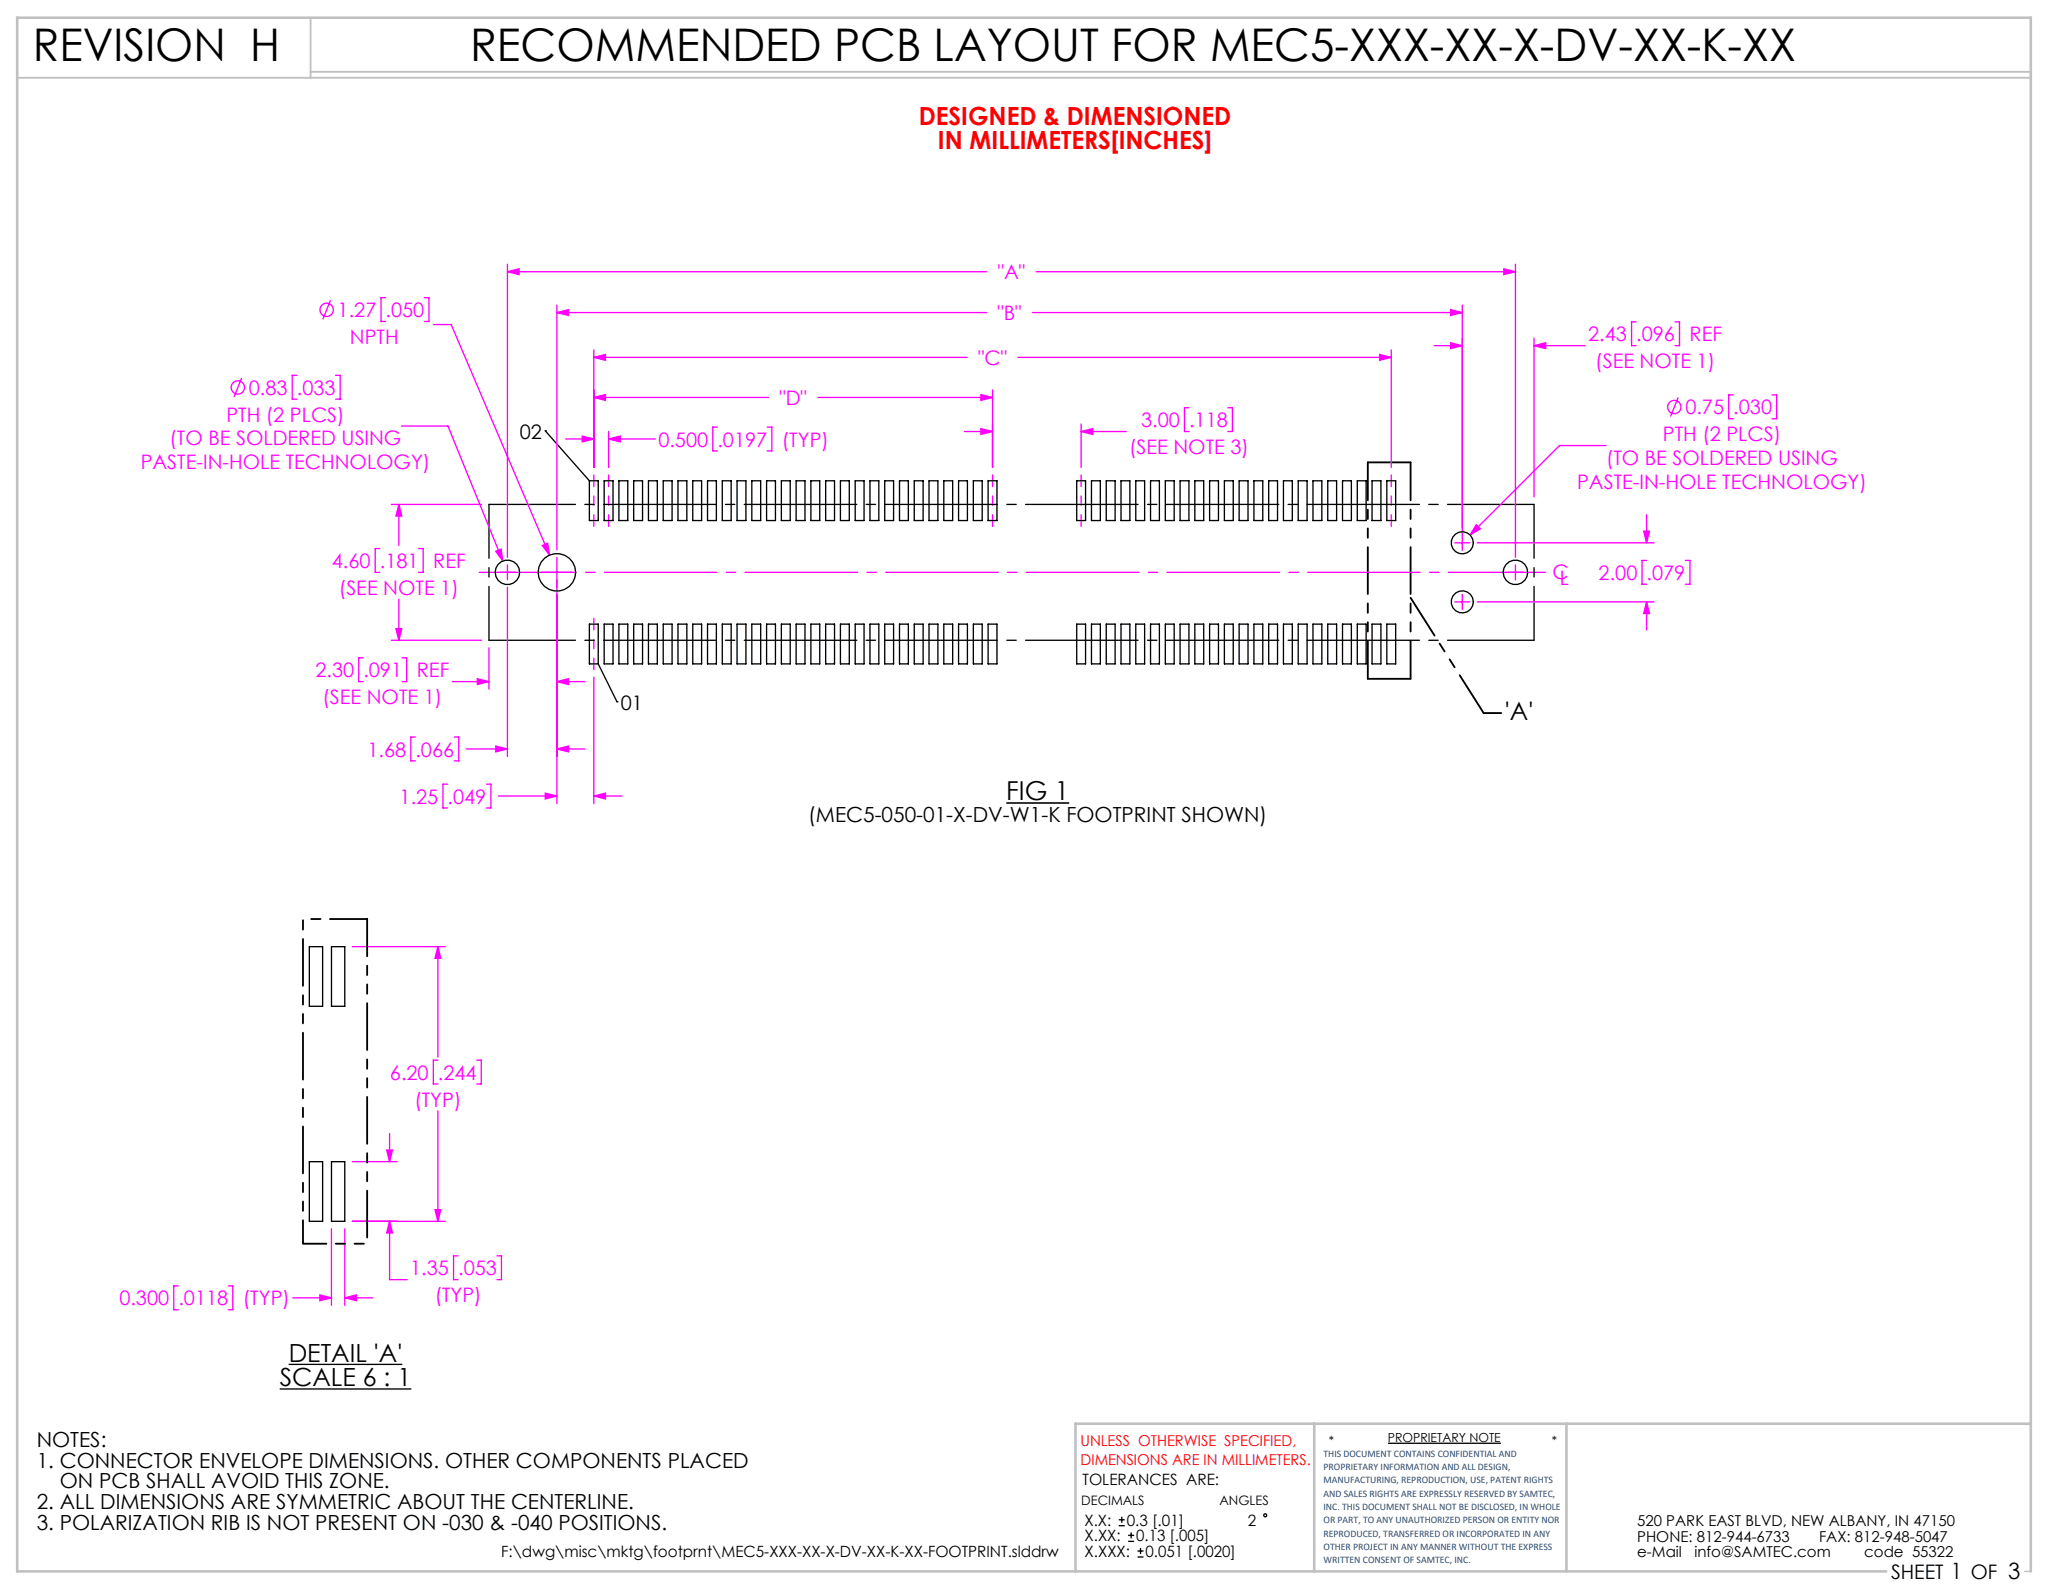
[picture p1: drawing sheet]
<svg xmlns="http://www.w3.org/2000/svg" width="279mm" height="216mm" viewBox="0 0 279 216" stroke-linecap="round" stroke-linejoin="round" font-family="sans-serif">
<path d="M73.9 58.4h.1M73.9 58.4l5.9 6.7M81 89.9l2.6 5.2M83.6 95.1h.1M37.9 188.1h17.8M39.1 184.8h15.4M188 195.5h15.3" fill="none" stroke="#000" stroke-width=".18"/>
<path d="M274.2 212.8h.8" fill="none" stroke="#c0c0c0" stroke-width=".18"/>
<path d="M2.3 10.5h272.7M42.1 2.4v8.1M42.1 9.7h232.9" fill="none" stroke="#c0c0c0" stroke-width=".25"/>
<path d="M178 192.8v20M212.2 192.8v20M275 192.8h-129.3v20M255.5 212.8h-253.2v-210.4h272.7v210.4" fill="none" stroke="#c0c0c0" stroke-width=".35"/>
<g fill="none" stroke="#f0f" stroke-width=".18">
<path d="M68.7 35.8v39.7M68.7 36.8h64.9M68.7 36.8l1.6-.4v.8zM140.3 36.8h64.9M203.7 36.4l1.5 .4-1.5 .4zM205.2 35.8v39.7M32.7 51.2l-1 2.6M40.2 50.8h-.6v3.3h.6M44.8 40.7l-1.1 2.6M45.5 50.8h.6v3.3h-.6M52.2 40.3h-.6v3.2h.6M54.4 57.7h6.3l7.4 18.3"/>
<path d="M57.5 40.3h.6v3.2h-.6M58.7 44h2.4l13.3 31.2M75.4 42.3l1.6-.4v.8zM75.4 41.3v33.2M75.4 42.3h58.2M76.6 59.5h3.8M78.8 59.1l1.6 .4-1.6 .4zM80.4 48.4l1.6-.4v.8zM80.4 53.8l1.6-.4v.8zM80.4 47.4v15.9M80.4 48.4h50.6M80.4 53.8h23.7"/>
<path d="M82.4 59.5l1.6-.4v.8zM82.4 58.4v4.9M82.4 59.5h6.4M97.2 57.8h-.7v3.3h.7M103.9 57.8h.6v3.3h-.6M110.8 53.8h23.6M130.6 58.4h3.8M132.8 53.4l1.6 .4-1.6 .4zM132.8 58.1l1.6 .3-1.6 .4zM134.4 52.8v10.5M137.9 48.4h50.5M139.8 42.3h58.2"/>
<path d="M146.4 58.4h6.1M146.4 57.4v5.9M146.4 58.4l1.6-.3v.7zM161 55.2h-.6v3.2h.6M166.3 55.2h.6v3.2h-.6M186.8 48l1.6 .4-1.6 .4zM188.4 47.4v15.9M194.2 46.8h3.8M196.5 41.9l1.5 .4-1.5 .4zM196.5 46.4l1.5 .4-1.5 .4zM198 41.3v33.2M207.8 46.8h6.9"/>
<path d="M207.8 45.8v21.5M207.8 46.8l1.5-.4v.8zM221.6 43.6h-.6v3.2h.6M226.8 43.6h.7v3.2h-.7M227.3 53.8l-1.1 2.6M234.7 53.5h-.6v3.2h.6M240 53.5h.6v3.2h-.6M51.4 74.3h-.6v3.2h.6M53 68.3h12.2M54 68.3v5.6M54 68.3l.4 1.6h-.8zM56.7 74.3h.6v3.2h-.6"/>
<path d="M67.1 74.7l.8-.3 .2 1.6zM67.7 77.5h2M68.7 79.6v22.9M68.7 76.5v2M73.4 77.5h4.1M73.4 73.9l.8-.3 .2 1.6zM75.4 75.5v33.3M197 73.5h2.1M199.9 71.1l.6 .5-1.4 .9zM200.1 73.5h23.9M204.2 77.5h2.1M205.2 76.5v2"/>
<path d="M217.5 60.4h-6.3l-12.1 12.1M222.6 71.9h.8l-.4 1.6zM223 75.9h-.6v3.2h.6M223 69.7v3.8M228.3 75.9h.6v3.2h-.6M49.2 89.1h-.6v3.2h.6M53 86.7h12.2M53.6 85.1h.8l-.4 1.6zM54 81.2v5.5M54.5 89.1h.6v3.2h-.6M56.3 99.8h-.7v3.3h.7M61.3 92.3h4.9"/>
<path d="M61.5 99.8h.6v3.3h-.6M64.6 91.9l1.6 .4-1.6 .4zM66.2 87.7v5.6M75.4 92.3h3.8M75.4 92.3l1.6-.4v.8zM80.4 91.7v17.1M197 81.5h2.1M198 80.5v2M200.1 81.5h23.9M223 81.5l.4 1.6h-.8zM223 81.5v3.8M60.6 106.2h-.6v3.2h.6"/>
<path d="M63.2 101.4h5.5M65.9 106.2h.6v3.2h-.6M67.1 101l1.6 .4-1.6 .4zM67.5 107.8h7.9M73.8 107.4l1.6 .4-1.6 .4zM75.4 101.4l1.6-.4v.8zM75.4 101.4h3.8M80.4 107.8l1.6-.4v.8zM80.4 107.8h3.8M47.7 128.2h12.6M59.3 128.2l.4 1.6h-.8zM59.3 128.2v15"/>
<path d="M47.7 157.3h6.1M52.4 155.8h.8l-.4 1.5zM52.8 153.5v3.8M59.3 143.6h-.6v3.2h.6M59.3 150.5v14.9M64.6 143.6h.6v3.2h-.6M24.2 174.2h-.7v3.2h.7M30.9 174.2h.6v3.2h-.6M39.7 175.8h5.2M43.3 175.4l1.6 .4-1.6 .4zM44.9 166.4v10.4M46.7 175.8l1.6-.4v.8z"/>
<path d="M46.7 166.4v10.4M46.7 175.8h3.8M47.7 165.4h12.6M52.8 165.4l.4 1.6h-.8zM52.8 165.4v7.9h2.4M58.9 163.8h.8l-.4 1.6zM62 170.1h-.6v3.2h.6M67.3 170.1h.6v3.2h-.6"/>
<circle cx="32.2" cy="52.5" r=".9"/>
<circle cx="44.2" cy="42" r=".9"/>
<circle cx="226.8" cy="55.1" r=".9"/>
</g>
<path d="M136.3 108.8h8.5" fill="none" stroke="#000" stroke-width=".21"/>
<path d="M185.2 62.6h5.8M185.2 91.9h5.8M203.3 96.6h-2.4" fill="none" stroke="#000" stroke-width=".25" stroke-dasharray="6.3 1.3 1.3 1.3 1.3 1.3"/>
<path d="M185.2 62.6v29.3M191 62.6v29.3" fill="none" stroke="#000" stroke-width=".25" stroke-dasharray="6.3 1.3 1.3 1.3 1.3 1.3" stroke-dashoffset="1.2"/>
<path d="M200.9 96.6l-9.9-15.6" fill="none" stroke="#000" stroke-width=".25" stroke-dasharray="6.3 1.3 1.3 1.3 1.3 1.3" stroke-dashoffset=".3"/>
<path d="M80.4 71.3v-7M82.4 71.3v-7M134.4 71.3v-7M146.4 71.3v-7M188.4 71.3v-7M80.4 90.7v-7" fill="none" stroke="#f0f" stroke-width=".18" stroke-dasharray="15.2 1.3 1.3 1.3" stroke-dashoffset="13.7"/>
<path d="M64.9 77.5h144.4" fill="none" stroke="#f0f" stroke-width=".18" stroke-dasharray="15.2 1.3 1.3 1.3" stroke-dashoffset="2.1"/>
<path d="M66.2 68.3h141.6M66.2 86.7h141.6" fill="none" stroke="#000" stroke-width=".18" stroke-dasharray="15.2 1.3 1.3 1.3" stroke-dashoffset="3.5"/>
<path d="M66.2 68.3v18.4M207.8 68.3v18.4" fill="none" stroke="#000" stroke-width=".18" stroke-dasharray="15.2 1.3 1.3 1.3" stroke-dashoffset="7.9"/>
<g fill="#f0f">
<path d="M54 68.3l.4 1.6h-.8zM53.6 85.1h.8l-.4 1.6zM196.5 46.4l1.5 .4-1.5 .4zM207.8 46.8l1.5-.4v.8zM75.4 92.3l1.6-.4v.8zM64.6 91.9l1.6 .4-1.6 .4z"/>
<path d="M78.8 59.1l1.6 .4-1.6 .4zM82.4 59.5l1.6-.4v.8zM80.4 48.4l1.6-.4v.8zM186.8 48l1.6 .4-1.6 .4zM222.6 71.9h.8l-.4 1.6zM223 81.5l.4 1.6h-.8zM68.7 36.8l1.6-.4v.8zM203.7 36.4l1.5 .4-1.5 .4zM73.4 73.9l1 1.3-.2-1.6zM75.4 101.4l1.6-.4v.8zM67.1 101l1.6 .4-1.6 .4zM199.9 71.1l-.8 1.4 1.4-.9zM75.4 42.3l1.6-.4v.8zM196.5 41.9l1.5 .4-1.5 .4zM132.8 53.4l1.6 .4-1.6 .4zM80.4 53.8l1.6-.4v.8zM132.8 58.1l1.6 .3-1.6 .4zM146.4 58.4l1.6-.3v.7zM67.1 74.7l1 1.3-.2-1.6zM80.4 107.8l1.6-.4v.8zM73.8 107.4l1.6 .4-1.6 .4zM58.9 163.8h.8l-.4 1.6zM59.3 128.2l.4 1.6h-.8zM46.7 175.8l1.6-.4v.8zM43.3 175.4l1.6 .4-1.6 .4zM52.4 155.8h.8l-.4 1.5zM52.8 165.4l.4 1.6h-.8z"/>
</g>
<g fill="none" stroke="#000" stroke-width=".18">
<path d="M79.8 65.1h1.2v5.4h-1.2zM81.8 65.1h1.2v5.4h-1.2zM83.8 65.1h1.2v5.4h-1.2zM85.8 65.1h1.2v5.4h-1.2zM87.8 65.1h1.2v5.4h-1.2zM89.8 65.1h1.2v5.4h-1.2zM91.8 65.1h1.2v5.4h-1.2zM93.8 65.1h1.2v5.4h-1.2zM95.8 65.1h1.2v5.4h-1.2zM97.8 65.1h1.2v5.4h-1.2zM99.8 65.1h1.2v5.4h-1.2zM101.8 65.1h1.2v5.4h-1.2z"/>
<path d="M103.8 65.1h1.2v5.4h-1.2zM105.8 65.1h1.2v5.4h-1.2zM107.8 65.1h1.2v5.4h-1.2zM109.8 65.1h1.2v5.4h-1.2zM111.8 65.1h1.2v5.4h-1.2zM113.8 65.1h1.2v5.4h-1.2zM115.8 65.1h1.2v5.4h-1.2zM117.8 65.1h1.2v5.4h-1.2zM119.8 65.1h1.2v5.4h-1.2zM121.8 65.1h1.2v5.4h-1.2zM123.8 65.1h1.2v5.4h-1.2zM125.8 65.1h1.2v5.4h-1.2z"/>
<path d="M127.8 65.1h1.2v5.4h-1.2zM129.8 65.1h1.2v5.4h-1.2zM131.8 65.1h1.2v5.4h-1.2zM133.8 65.1h1.2v5.4h-1.2zM145.8 65.1h1.2v5.4h-1.2zM147.8 65.1h1.2v5.4h-1.2zM149.8 65.1h1.2v5.4h-1.2zM151.8 65.1h1.2v5.4h-1.2zM153.8 65.1h1.2v5.4h-1.2zM155.8 65.1h1.2v5.4h-1.2zM157.8 65.1h1.2v5.4h-1.2zM159.8 65.1h1.2v5.4h-1.2z"/>
<path d="M161.8 65.1h1.2v5.4h-1.2zM163.8 65.1h1.2v5.4h-1.2zM165.8 65.1h1.2v5.4h-1.2zM167.8 65.1h1.2v5.4h-1.2zM169.8 65.1h1.2v5.4h-1.2zM171.8 65.1h1.2v5.4h-1.2zM173.8 65.1h1.2v5.4h-1.2zM175.8 65.1h1.2v5.4h-1.2zM177.8 65.1h1.2v5.4h-1.2zM179.8 65.1h1.2v5.4h-1.2zM181.8 65.1h1.2v5.4h-1.2zM183.8 65.1h1.2v5.4h-1.2z"/>
<path d="M185.8 65.1h1.2v5.4h-1.2zM187.8 65.1h1.2v5.4h-1.2zM79.8 84.5h1.2v5.4h-1.2zM81.8 84.5h1.2v5.4h-1.2zM83.8 84.5h1.2v5.4h-1.2zM85.8 84.5h1.2v5.4h-1.2zM87.8 84.5h1.2v5.4h-1.2zM89.8 84.5h1.2v5.4h-1.2zM91.8 84.5h1.2v5.4h-1.2zM93.8 84.5h1.2v5.4h-1.2zM95.8 84.5h1.2v5.4h-1.2zM97.8 84.5h1.2v5.4h-1.2z"/>
<path d="M99.8 84.5h1.2v5.4h-1.2zM101.8 84.5h1.2v5.4h-1.2zM103.8 84.5h1.2v5.4h-1.2zM105.8 84.5h1.2v5.4h-1.2zM107.8 84.5h1.2v5.4h-1.2zM109.8 84.5h1.2v5.4h-1.2zM111.8 84.5h1.2v5.4h-1.2zM113.8 84.5h1.2v5.4h-1.2zM115.8 84.5h1.2v5.4h-1.2zM117.8 84.5h1.2v5.4h-1.2zM119.8 84.5h1.2v5.4h-1.2zM121.8 84.5h1.2v5.4h-1.2z"/>
<path d="M123.8 84.5h1.2v5.4h-1.2zM125.8 84.5h1.2v5.4h-1.2zM127.8 84.5h1.2v5.4h-1.2zM129.8 84.5h1.2v5.4h-1.2zM131.8 84.5h1.2v5.4h-1.2zM133.8 84.5h1.2v5.4h-1.2zM145.8 84.5h1.2v5.4h-1.2zM147.8 84.5h1.2v5.4h-1.2zM149.8 84.5h1.2v5.4h-1.2zM151.8 84.5h1.2v5.4h-1.2zM153.8 84.5h1.2v5.4h-1.2zM155.8 84.5h1.2v5.4h-1.2z"/>
<path d="M157.8 84.5h1.2v5.4h-1.2zM159.8 84.5h1.2v5.4h-1.2zM161.8 84.5h1.2v5.4h-1.2zM163.8 84.5h1.2v5.4h-1.2zM165.8 84.5h1.2v5.4h-1.2zM167.8 84.5h1.2v5.4h-1.2zM169.8 84.5h1.2v5.4h-1.2zM171.8 84.5h1.2v5.4h-1.2zM173.8 84.5h1.2v5.4h-1.2zM175.8 84.5h1.2v5.4h-1.2zM177.8 84.5h1.2v5.4h-1.2zM179.8 84.5h1.2v5.4h-1.2z"/>
<path d="M181.8 84.5h1.2v5.4h-1.2zM183.8 84.5h1.2v5.4h-1.2zM185.8 84.5h1.2v5.4h-1.2zM187.8 84.5h1.2v5.4h-1.2zM41.9 128.2h1.8v8.1h-1.8zM44.9 128.2h1.8v8.1h-1.8zM41.9 157.3h1.8v8.1h-1.8zM44.9 157.3h1.8v8.1h-1.8zM151.5 206.7h.8M151.5 205.8h.8M151.9 205.4v.8M152.8 208.8h.8"/>
<path d="M152.8 208h.8M153.2 207.6v.8M154.1 210.9h.8M154.1 210.1h.8M154.5 209.7v.8"/>
<circle cx="68.7" cy="77.5" r="1.66"/>
<circle cx="75.4" cy="77.5" r="2.54"/>
<circle cx="198" cy="73.5" r="1.5"/>
<circle cx="205.2" cy="77.5" r="1.66"/>
<circle cx="198" cy="81.5" r="1.5"/>
<circle cx="171.4" cy="205.2" r=".2"/>
</g>
<path d="M49.7 124.5h-8.7v44h8.7v-44" fill="none" stroke="#000" stroke-width=".25" stroke-dasharray="6.3 1.3 1.3 1.3 1.3 1.3" stroke-dashoffset="1.3"/>
<g font-size="6.1">
<text x="4.4" y="8.2">REVISION H</text>
<text x="63.7" y="8.3">RECOMMENDED PCB LAYOUT FOR MEC5-XXX-XX-X-DV-XX-K-XX</text>
</g>
<text font-size="3.5" x="136.3" y="108.4">FIG 1</text>
<g font-size="3.4" fill="#f00">
<text x="124.4" y="17">DESIGNED &amp; DIMENSIONED</text>
<text x="127" y="20.2">IN MILLIMETERS[INCHES]</text>
</g>
<g font-size="3.4">
<text x="203.8" y="97.5">'A'</text>
<text x="39.1" y="184.4">DETAIL 'A'</text>
<text x="37.9" y="187.8">SCALE 6 : 1</text>
</g>
<g font-size="2.8">
<text x="109.5" y="111.4">(MEC5-050-01-X-DV-W1-K FOOTPRINT SHOWN)</text>
<text x="5" y="196">NOTES:</text>
<text x="5" y="198.8">1. CONNECTOR ENVELOPE DIMENSIONS. OTHER COMPONENTS PLACED</text>
<text x="8.1" y="201.6">ON PCB SHALL AVOID THIS ZONE.</text>
<text x="5" y="204.4">2. ALL DIMENSIONS ARE SYMMETRIC ABOUT THE CENTERLINE.</text>
<text x="5" y="207.2">3. POLARIZATION RIB IS NOT PRESENT ON -030 &amp; -040 POSITIONS.</text>
</g>
<g font-size="2.7" fill="#f0f">
<text x="135.1" y="37.8">&quot;A&quot;</text>
<text x="45.7" y="43">1.27</text>
<text x="47.4" y="46.6">NPTH</text>
<text x="52.2" y="43">.050</text>
<text x="135.1" y="43.4">&quot;B&quot;</text>
<text x="215.1" y="46.2">2.43</text>
<text x="221.6" y="46.2">.096</text>
<text x="228.8" y="46.2">REF</text>
<text x="33.7" y="53.5">0.83</text>
<text x="40.2" y="53.5">.033</text>
<text x="132.5" y="49.4">&quot;C&quot;</text>
<text x="216.1" y="49.9">(SEE NOTE 1)</text>
<text x="30.7" y="57.1">PTH (2 PLCS)</text>
<text x="105.6" y="54.9">&quot;D&quot;</text>
<text x="154.5" y="57.9">3.00</text>
<text x="161" y="57.9">.118</text>
<text x="225.2" y="59.8">PTH (2 PLCS)</text>
<text x="228.3" y="56.1">0.75</text>
<text x="234.7" y="56.1">.030</text>
<text x="19.1" y="63.6">PASTE-IN-HOLE TECHNOLOGY)</text>
<text x="23" y="60.3">(TO BE SOLDERED USING</text>
<text x="89.2" y="60.5">0.500</text>
<text x="97.2" y="60.5">.0197</text>
<text x="105.9" y="60.5">(TYP)</text>
<text x="152.9" y="61.5">(SEE NOTE 3)</text>
<text x="217.5" y="63">(TO BE SOLDERED USING</text>
<text x="213.6" y="66.2">PASTE-IN-HOLE TECHNOLOGY)</text>
<text x="44.9" y="76.9">4.60</text>
<text x="51.4" y="76.9">.181</text>
<text x="58.7" y="76.9">REF</text>
<text x="45.9" y="80.6">(SEE NOTE 1)</text>
<text x="210.3" y="78.4">C</text>
<text x="211.3" y="79.2">L</text>
<text x="216.5" y="78.5">2.00</text>
<text x="223" y="78.5">.079</text>
<text x="42.7" y="91.7">2.30</text>
<text x="43.7" y="95.4">(SEE NOTE 1)</text>
<text x="49.2" y="91.7">.091</text>
<text x="56.5" y="91.7">REF</text>
<text x="49.8" y="102.5">1.68</text>
<text x="56.3" y="102.5">.066</text>
<text x="54.1" y="108.9">1.25</text>
<text x="60.6" y="108.9">.049</text>
<text x="52.8" y="146.2">6.20</text>
<text x="56.1" y="149.9">(TYP)</text>
<text x="59.3" y="146.2">.244</text>
<text x="55.6" y="172.7">1.35</text>
<text x="62" y="172.7">.053</text>
<text x="16.2" y="176.8">0.300</text>
<text x="24.2" y="176.8">.0118</text>
<text x="32.9" y="176.8">(TYP)</text>
<text x="58.9" y="176.4">(TYP)</text>
</g>
<g font-size="2.7">
<text x="70.4" y="59.5">02</text>
<text x="84.1" y="96.1">01</text>
<text x="256.1" y="213.9">SHEET 1 OF 3</text>
</g>
<g font-size="2.1">
<text x="146.6" y="201.2">TOLERANCES ARE:</text>
<text x="146.9" y="206.6">X.X:</text>
<text x="146.9" y="208.8">X.XX:</text>
<text x="152.6" y="206.6">0.3 [.01]</text>
<text x="153.9" y="208.8">0.13 [.005]</text>
<text x="169" y="206.6">2</text>
<text x="67.9" y="210.9">F:\dwg\misc\mktg\footprnt\MEC5-XXX-XX-X-DV-XX-K-XX-FOOTPRINT.slddrw</text>
<text x="146.9" y="210.9">X.XXX:</text>
<text x="155.2" y="210.9">0.051 [.0020]</text>
</g>
<g font-size="2" fill="#f00">
<text x="146.3" y="195.9">UNLESS OTHERWISE SPECIFIED,</text>
<text x="146.3" y="198.4">DIMENSIONS ARE IN MILLIMETERS.</text>
</g>
<g font-size="2">
<text x="221.7" y="206.6">520 PARK EAST BLVD, NEW ALBANY, IN 47150</text>
<text x="221.7" y="208.8">PHONE: 812-944-6733</text>
<text x="246.4" y="208.8">FAX: 812-948-5047</text>
<text x="221.7" y="211">e-Mail</text>
<text x="229.5" y="211">info@SAMTEC.com</text>
<text x="252.5" y="211">code 55322</text>
</g>
<g font-size="1.8">
<text x="146.4" y="203.9">DECIMALS</text>
<text x="165.1" y="203.9">ANGLES</text>
</g>
<g font-size="1.7">
<text x="180" y="195.7">*</text>
<text x="188" y="195.3">PROPRIETARY NOTE</text>
<text x="210.2" y="195.7">*</text>
</g>
<g font-size="1.4" fill="#1f497d">
<text x="179.3" y="197.3">THIS DOCUMENT CONTAINS CONFIDENTIAL AND</text>
<text x="179.3" y="199.1">PROPRIETARY INFORMATION AND ALL DESIGN,</text>
<text x="179.3" y="200.9">MANUFACTURING, REPRODUCTION, USE, PATENT RIGHTS</text>
<text x="179.3" y="202.7">AND SALES RIGHTS ARE EXPRESSLY RESERVED BY SAMTEC,</text>
<text x="179.3" y="204.5">INC. THIS DOCUMENT SHALL NOT BE DISCLOSED, IN WHOLE</text>
<text x="179.3" y="206.3">OR PART, TO ANY UNAUTHORIZED PERSON OR ENTITY NOR</text>
<text x="179.3" y="208.1">REPRODUCED, TRANSFERRED OR INCORPORATED IN ANY</text>
<text x="179.3" y="209.9">OTHER PROJECT IN ANY MANNER WITHOUT THE EXPRESS</text>
<text x="179.3" y="211.7">WRITTEN CONSENT OF SAMTEC, INC.</text>
</g>
</svg>
